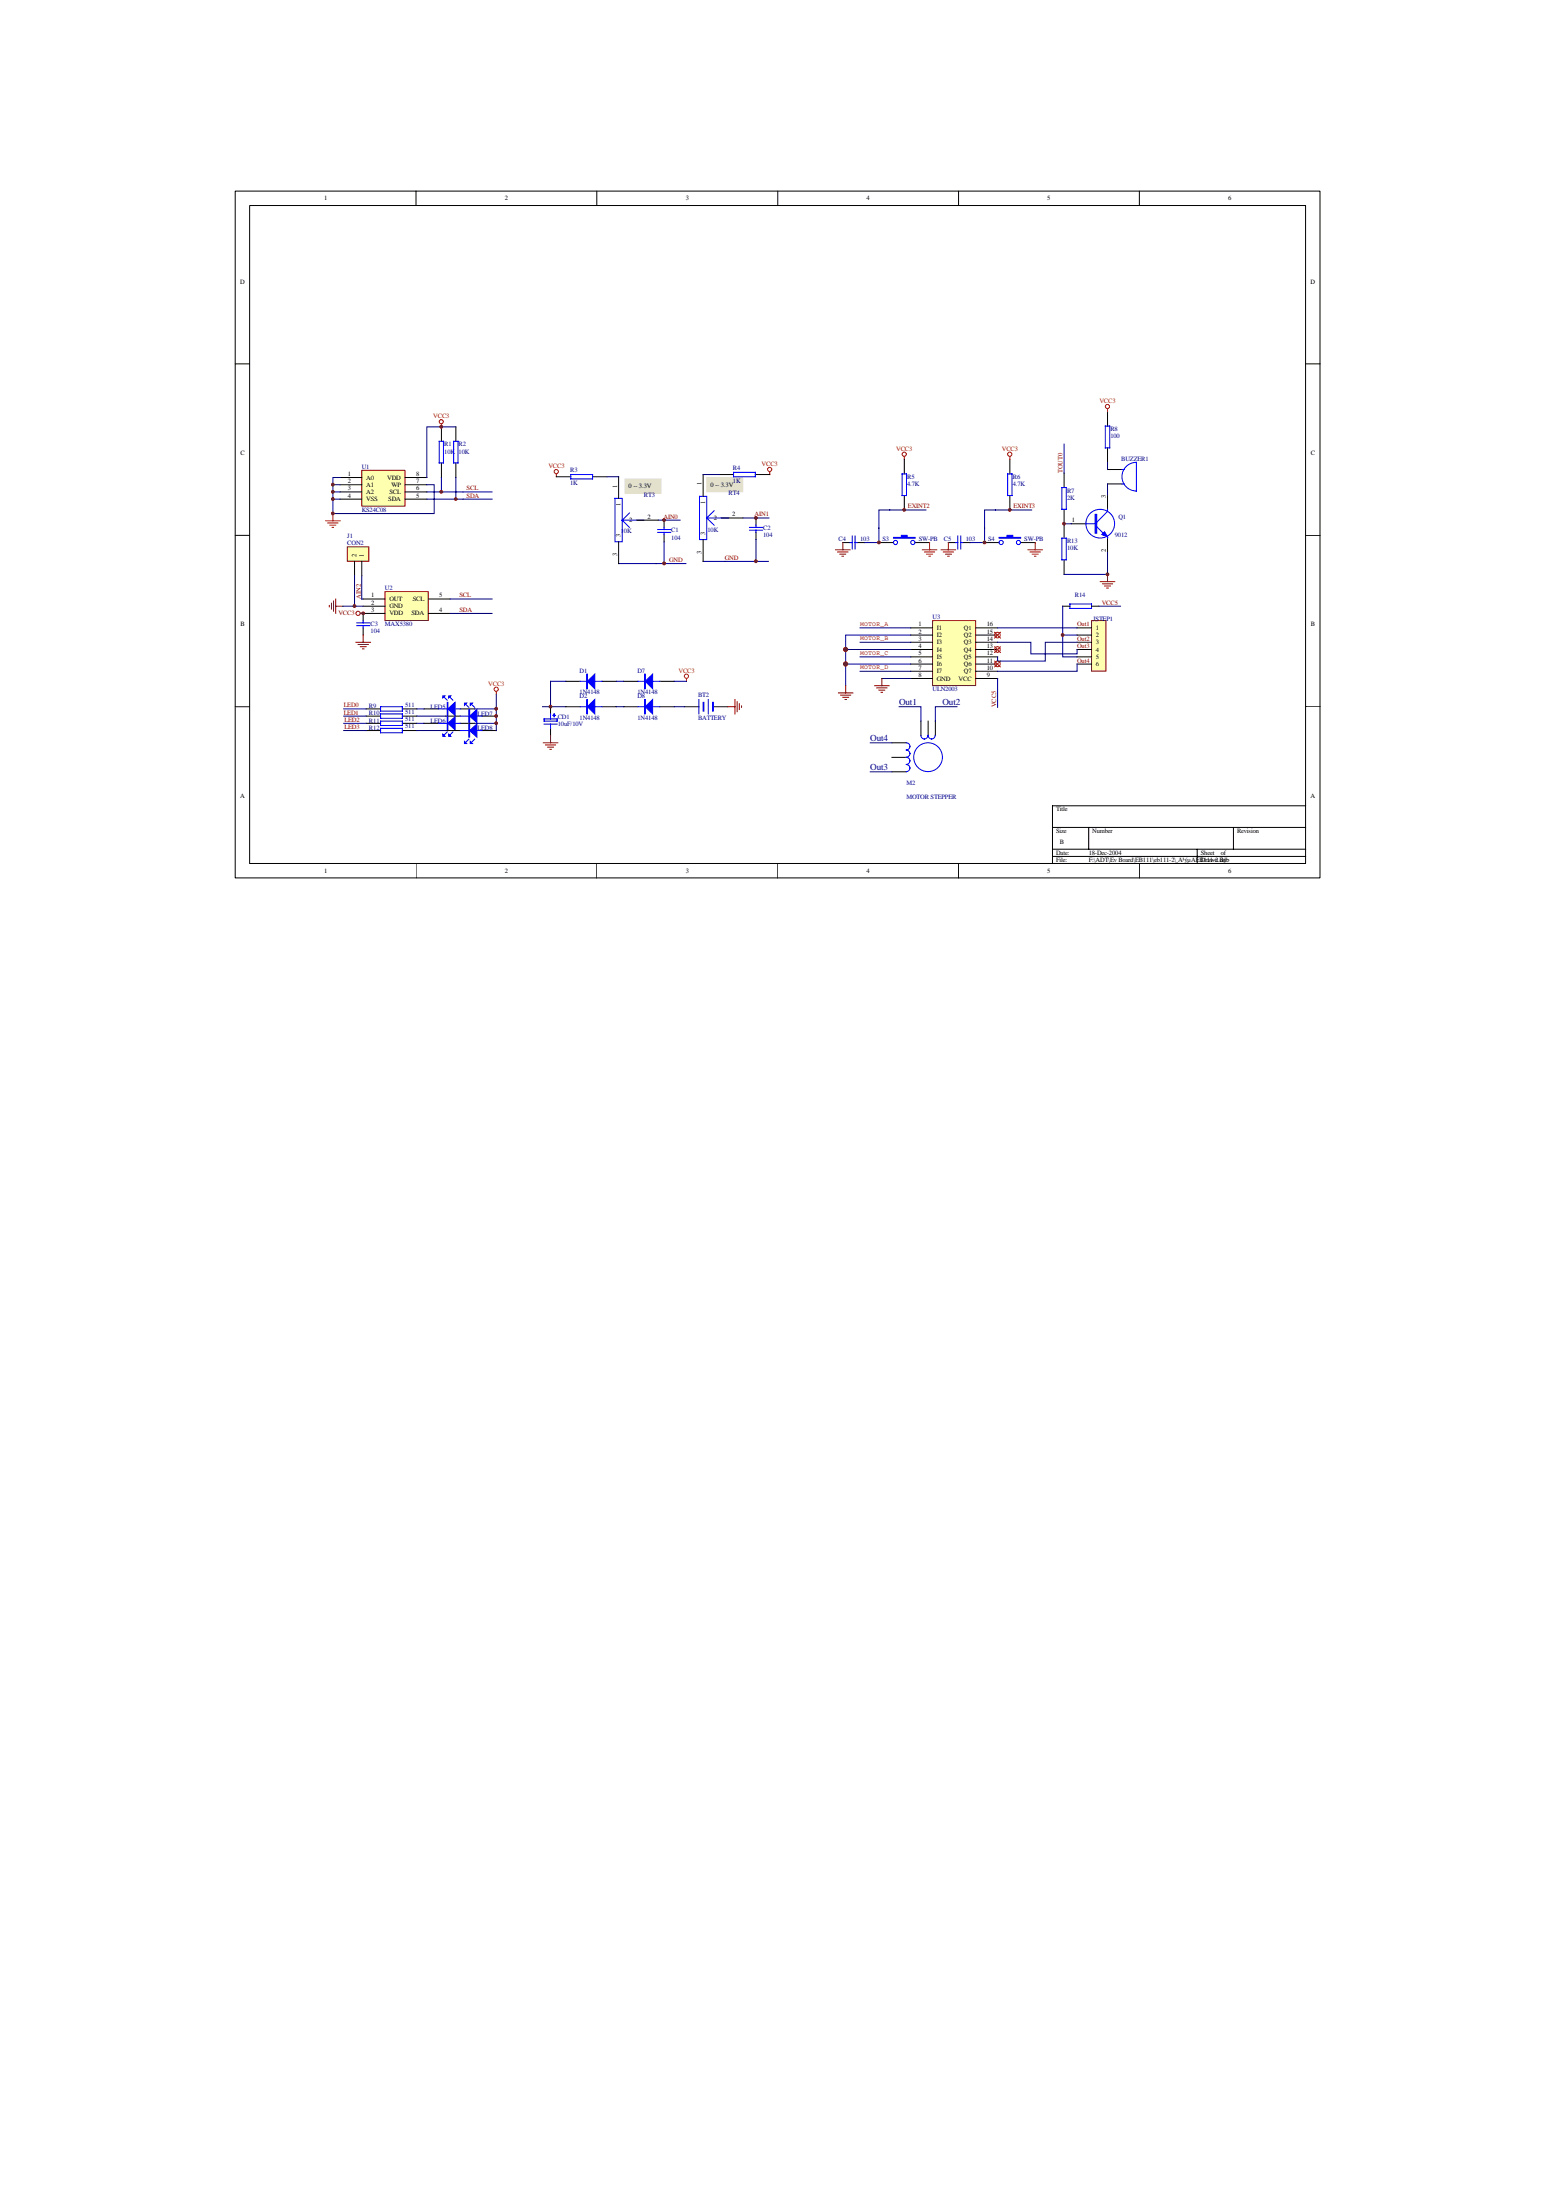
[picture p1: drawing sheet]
<svg xmlns="http://www.w3.org/2000/svg" width="210mm" height="297mm" viewBox="0 0 210 297" stroke-linecap="round" stroke-linejoin="round" font-family="sans-serif">
<g fill="none" stroke="#000" stroke-width=".13">
<path d="M31.7 25.8h146.5v92.7h-146.5zM33.7 27.7h142.5v88.9h-142.5zM56.2 25.8v1.9M80.6 25.8v1.9M105 25.8v1.9M129.4 25.8v1.9M153.8 25.8v1.9M31.7 49.1h2M176.3 49.1h1.9M31.7 72.3h2M176.3 72.3h1.9M31.7 95.4h2"/>
<path d="M176.3 95.4h1.9M56.2 116.6v2M80.6 116.6v2M105 116.6v2M129.4 116.6v2M142.1 111.7h34.2M142.1 114.7h34.2M142.1 115.6h34.2M147 111.7v3M153.8 116.6v2M161.6 114.7v1.9M166.5 111.7v3"/>
<path d="M176.3 108.8h-34.2v7.8"/>
</g>
<path d="M48.9 63.5h5.8v4.8h-5.8z" fill="#ffffb0"/>
<path d="M48.8 63.5h5.9v4.8h-5.9z" fill="none" stroke="#800000" stroke-width=".13"/>
<path d="M59.6 57.6v2M61.5 57.6v2M45.9 64.5h2.9M45.9 65.4h2.9M45.9 66.4h2.9M45.9 67.4h2.9M54.7 64.5h2.9M54.7 65.4h2.9M54.7 66.4h2.9M54.7 67.4h2.9M59.6 62.5v2M61.5 62.5v2" fill="none" stroke="#000" stroke-width=".13"/>
<path d="M59.3 59.6h.6v2.9h-.6zM61.2 59.6h.6v2.9h-.6z" fill="none" stroke="#00f" stroke-width=".13"/>
<path d="M61.5 57.6h-3.9v6.9M44.9 65.4h1M44.9 66.4h1M44.9 67.4h1M45.9 64.5h-1v4.8h13.7v-3.9h-1M57.6 66.4h8.8M57.6 67.4h8.8M59.6 64.5v1.9M61.5 64.5v2.9" fill="none" stroke="#000080" stroke-width=".13"/>
<path d="M44 70.3h1.9M44.2 70.6h1.4M44.5 70.9h.8M44.8 71.2h.2M44.9 69.3v1" fill="none" stroke="#f00" stroke-width=".13"/>
<g fill="none" stroke="#bf0000" stroke-width=".13">
<path d="M59.6 57.2v.4"/>
<circle cx="59.6" cy="56.9" r=".28"/>
</g>
<path d="M52 79.9h5.8v3.9h-5.8z" fill="#ffffb0"/>
<g fill="none" stroke="#800000" stroke-width=".13">
<path d="M52 79.9h5.8v3.9h-5.8zM44.4 81.7v.2M44.7 81.4v.8M45 81.2v1.3M45.3 80.9v1.9M45.3 81.9h1M48.6 82.8h.4"/>
<circle cx="48.3" cy="82.8" r=".29"/>
</g>
<path d="M49 82.8h3M49 81.9h3M49 80.9h3M57.8 82.8h2.9M57.8 80.9h2.9" fill="none" stroke="#000" stroke-width=".13"/>
<path d="M60.7 80.9h5.7M60.7 82.8h5.7" fill="none" stroke="#000080" stroke-width=".13"/>
<path d="M46.9 73.9h2.9v1.9h-2.9z" fill="#ffffb0"/>
<path d="M46.9 73.8h2.9v2h-2.9zM48 86.7h2M48.3 87h1.4M48.6 87.3h.8M48.9 87.6h.2M49 85.7v1" fill="none" stroke="#800000" stroke-width=".13"/>
<path d="M47.9 75.8v1.9M48.8 75.8v1.9M49 82.8v1M49 84.8v.9" fill="none" stroke="#000" stroke-width=".13"/>
<path d="M47.9 77.7v4.2M48.8 77.7v3.2h.2M83.5 76.1h5.1M88.9 70.2h2.9M46.3 81.9h2.7" fill="none" stroke="#000080" stroke-width=".13"/>
<path d="M48.2 84.1h1.7M48.2 84.5h1.7M49 83.8v.3M49 84.5v.3" fill="none" stroke="#00f" stroke-width=".13"/>
<g fill="none" stroke="#bf0000" stroke-width=".13">
<path d="M75.1 64v.4"/>
<circle cx="75.1" cy="63.7" r=".29"/>
</g>
<path d="M84.4 64.7h4.8v1.9h-4.8z" fill="#e3e0cc"/>
<path d="M84.4 64.7h4.8v1.9h-4.8z" fill="none" stroke="#e3e0cc" stroke-width=".13"/>
<g fill="none" stroke="#bf0000" stroke-width=".13">
<path d="M103.9 63.7v.4"/>
<circle cx="103.9" cy="63.4" r=".29"/>
</g>
<path d="M94.9 75.8h3" fill="none" stroke="#000080" stroke-width=".13"/>
<path d="M95.4 64.5h4.9v1.9h-4.9z" fill="#e3e0cc"/>
<path d="M95.4 64.5h4.9v1.9h-4.9z" fill="none" stroke="#e3e0cc" stroke-width=".13"/>
<g fill="none" stroke="#00f" stroke-width=".13">
<path d="M149.2 57.5h.6v3h-.6zM77 64.1h3v.6h-3zM83 67.3h1v5.9h-1zM84 70.2h2.9M84 70.2l1 1M85 69.3l-1 .9M88.8 71.9h1.7M88.8 71.5h1.7M89.6 71.2v.3M89.6 71.9v.3M94.4 67h1v5.9h-1zM95.4 69.9h2.9"/>
<path d="M95.4 69.9l1 1M96.4 69l-1 .9M99 63.8h3v.6h-3zM101.2 71.6h1.7M101.2 71.2h1.7M102 70.9v.3M102 71.6v.3M114.7 73.3h.3M115 72.4v1.7M115.4 73.3h.3M115.4 72.4v1.7M121.8 64h.6v2.9h-.6z"/>
<path d="M129 73.3h.3M129.3 72.4v1.7M129.7 73.3h.3M129.7 72.4v1.7M136 64h.6v2.9h-.6zM143.3 65.8h.6v3h-.6zM143.3 72.7h.6v2.9h-.6zM146.6 70.7h1.4M148 71.1l.9 .9M149.5 68.8v.2l-1.5 1.5M149.5 72.5v.2M151.4 65.3h.3"/>
<path d="M151.4 63.4h.3M153.4 66.3a1.94 1.94 0 0 1-2-1.9 1.94 1.94 0 0 1 2-2v3.9M51.4 95.4h2.9v.6h-2.9zM51.4 96.4h2.9v.6h-2.9zM51.4 97.4h2.9v.6h-2.9zM51.4 98.3h2.9v.6h-2.9zM59.2 95.7h2.9M59.2 97.7h2.9M60 94.1l.4 .4M60.4 98.8l-.4 .4M60.7 94.1l.4 .4M61.1 98.8l-.4 .4"/>
<path d="M62.1 96.7h2.9M62.1 98.6h2.9M62.9 95.1l.4 .4M63.3 99.8l-.4 .4M63.7 95.1l.4 .4M64.1 99.8l-.4 .4M73.4 97.1h1.8v.3h-1.8zM73.4 97.8h1.8M74.3 96.4v.7M74.3 97.8v.5M74.6 96.6h.4M74.8 96.4v.4"/>
<path d="M78.3 92h3M78.3 95.4h3M86.1 92h3M86.1 95.4h3M94.3 94.4v2M95.6 94.4v2M124.3 99.3a.48 .48 0 0 0 .5 .5 .48 .48 0 0 0 .5-.5M125.3 99.3a.48 .48 0 0 0 .5 .5 .48 .48 0 0 0 .4-.5M122.3 100.3a.49 .49 0 0 1 .5 .5 .49 .49 0 0 1-.5 .5 .49 .49 0 0 1 .5 .4 .49 .49 0 0 1-.5 .5 .49 .49 0 0 1 .5 .5 .49 .49 0 0 1-.5 .5M122.3 103.2a.48 .48 0 0 1 .5 .5 .48 .48 0 0 1-.5 .5"/>
<circle cx="120.9" cy="73.2" r=".28"/>
<circle cx="123.2" cy="73.2" r=".29"/>
<circle cx="135.1" cy="73.2" r=".29"/>
<circle cx="137.5" cy="73.2" r=".28"/>
<circle cx="148.5" cy="70.7" r="1.94"/>
<circle cx="125.3" cy="102.2" r="1.95"/>
</g>
<g fill="none" stroke="#000" stroke-width=".13">
<path d="M149.5 55.6v1.9M75.1 64.4h1.9M80 64.4h1.9M83.5 64.4v2.9M83.5 73.2v2.9M85.9 70.2h3M89.6 70.2v1M89.6 72.2v1M94.9 64.1v2.9M94.9 72.9v2.9M97.1 64.1h1.9M97.4 69.9h2.9"/>
<path d="M102 64.1h1.9M102 69.9v1M102 71.9v1M113.8 73.3h.9M115.7 73.3h1M118.6 73.3h2M122.1 62v2M122.1 66.9v2M123.5 73.3h2M128 73.3h1M130 73.3h1M132.9 73.3h2"/>
<path d="M136.3 62v2M136.3 66.9v2M137.8 73.3h1.9M143.6 63.9v1.9M143.6 68.8v3.9M143.6 75.6v2M144.6 70.7h2M149.5 63.4h1.9M149.5 65.3h1.9M149.5 60.5v1.9M149.5 66.8v2M149.5 72.7v1.9"/>
<path d="M49.4 95.7h2M49.4 96.7h2M49.4 97.7h2M49.4 98.6h2M54.3 95.7h2M54.3 96.7h2M54.3 97.7h2M54.3 98.6h2M57.2 95.7h2M57.2 97.7h2M60.2 96.7h1.9M60.2 98.6h1.9"/>
<path d="M62.1 95.7h2M62.1 97.7h2M65 96.7h2M65 98.6h2M74.3 95.4v1M74.3 98.3v1M76.4 95.4h1.9M76.4 92h1.9M81.3 95.4h1.9M81.3 92h1.9M84.2 95.4h1.9M84.2 92h1.9"/>
<path d="M89.1 95.4h1.9M89.1 92h1.9M92.4 95.4h1.9M96.3 95.4h1.9M124.3 97.4v1.9M125.3 97.4v1.9M126.3 97.4v1.9M120.4 100.3h2M120.4 102.3h2M120.4 104.2h2"/>
</g>
<g fill="none" stroke="#000080" stroke-width=".13">
<path d="M143.6 60v3.9M81.9 64.4h1.6M88.6 76.1h4M89.6 73.2v2.9M94.9 64.1h2.2M97.9 75.8h5.8M100.3 69.9h3.5M102 72.9v2.9M125 68.9h-6.4v4.4h-1.9M139.3 68.9h-6.4v4.4h-1.9M143.6 70.7h1M149.5 74.6v3h-5.9"/>
<path d="M149.5 62.4v1M149.5 65.3v1.5M46.4 95.7h3M46.4 97.7h3M46.4 96.7h3M46.4 98.6h3M56.3 95.7h.9M56.3 97.7h.9M56.3 96.7h3.9M56.3 98.6h3.9M64.1 95.7h2.9M64.1 97.7h2.9"/>
<path d="M67 93.7v4.9M73.2 95.4h3.2M76.4 92h-2.1v3.4M83.2 95.4h1M83.2 92h1M91 95.4h1.4M91 92h1.7M121.4 95.4h2.9v2M129.2 95.4h-2.9v2M117.5 100.3h2.9M117.5 104.2h2.9"/>
</g>
<g fill="#00f" stroke="#00f" stroke-width=".13">
<path d="M148.7 72.2l.4-.4 .4 .7z"/>
<path d="M79.3 92l1-1v2z"/>
<path d="M79.3 95.4l1-1v2z"/>
<path d="M87.1 95.4l1-1v2z"/>
<path d="M87.1 92l1-1v2z"/>
<path d="M60.5 95.7l.9-.9v1.8z"/>
<path d="M59.8 94h.3l-.3 .2z"/>
<path d="M60.6 94h.3l-.3 .2z"/>
<path d="M63.4 96.7l1-.9v1.8z"/>
<path d="M62.7 94.9h.3l-.3 .3z"/>
<path d="M63.5 94.9h.3l-.3 .3z"/>
<path d="M60.5 97.7l.9-.9v1.7z"/>
<path d="M59.8 99.1l.3 .3h-.3z"/>
<path d="M60.6 99.1l.3 .3h-.3z"/>
<path d="M63.4 98.6l1-.8v1.7z"/>
<path d="M62.7 100.1l.3 .3h-.3z"/>
<path d="M63.5 100.1l.3 .3h-.3z"/>
<path d="M147.8 69.4h.2v2.6h-.2z" fill-rule="evenodd"/>
<path d="M134.9 72.6h1v-.3h.8v.3h1.1v.1h-2.9z" fill-rule="evenodd"/>
<path d="M120.6 72.6h1.1v-.3h.7v.3h1.1v.1h-2.9z" fill-rule="evenodd"/>
<path d="M94.9 94.8h.1v1.2h-.1z" fill-rule="evenodd"/>
<path d="M96.2 94.8h.1v1.2h-.1z" fill-rule="evenodd"/>
<path d="M79.2 91h.1v2h-.1z" fill-rule="evenodd"/>
<path d="M79.2 94.4h.1v2h-.1z" fill-rule="evenodd"/>
<path d="M87 94.4h.1v2h-.1z" fill-rule="evenodd"/>
<path d="M87 91h.1v2h-.1z" fill-rule="evenodd"/>
<path d="M60.4 94.8h.1v1.8h-.1z" fill-rule="evenodd"/>
<path d="M63.3 95.8h.1v1.8h-.1z" fill-rule="evenodd"/>
<path d="M60.4 96.8h.1v1.7h-.1z" fill-rule="evenodd"/>
<path d="M63.3 97.8h.1v1.7h-.1z" fill-rule="evenodd"/>
</g>
<g fill="none" stroke="#800000" stroke-width=".13">
<path d="M112.8 74.2h1.9M113.1 74.5h1.3M113.4 74.8h.8M113.7 75.1h.2M113.8 73.3v.9M127 74.2h2M127.3 74.5h1.4M127.6 74.8h.8M127.9 75.1h.2M128 73.3v.9M148.5 78.5h2M148.8 78.8h1.4"/>
<path d="M149.1 79.1h.8M149.4 79.4h.2M149.5 77.6v.9M74.3 99.3v1M98.2 95.4h1M99.2 94.4v2M99.5 94.7v1.4M99.8 95v.8M100.1 95.3v.2M73.3 100.3h2M73.6 100.6h1.4M73.9 100.9h.8"/>
<path d="M74.2 101.2h.2"/>
</g>
<g fill="none" stroke="#f00" stroke-width=".13">
<path d="M149.5 55.2v.4M67 93.4v.3M92.7 91.6v.4"/>
<circle cx="149.5" cy="54.9" r=".28"/>
<circle cx="67" cy="93.1" r=".29"/>
<circle cx="92.7" cy="91.3" r=".29"/>
</g>
<g fill="none" stroke="#bf0000" stroke-width=".13">
<path d="M122.1 61.6v.4M124.5 74.2h1.9M124.8 74.5h1.4M125.1 74.8h.8M125.4 75.1h.2M125.5 73.3v.9M136.3 61.6v.4M138.8 74.2h1.9M139 74.5h1.4M139.3 74.8h.8M139.6 75.1h.2M139.7 73.3v.9"/>
<circle cx="122.1" cy="61.3" r=".29"/>
<circle cx="136.3" cy="61.3" r=".29"/>
</g>
<g fill="#800000" stroke="#800000" stroke-width=".13">
<path d="M44.8 69.2h.3v.3h-.3z" fill-rule="evenodd"/>
<path d="M44.8 65.3h.3v.3h-.3z" fill-rule="evenodd"/>
<path d="M44.8 66.3h.3v.2h-.3z" fill-rule="evenodd"/>
<path d="M44.8 67.2h.3v.3h-.3z" fill-rule="evenodd"/>
<path d="M61.4 67.2h.2v.3h-.2z" fill-rule="evenodd"/>
<path d="M47.7 81.7h.3v.3h-.3z" fill-rule="evenodd"/>
<path d="M101.9 69.8h.3v.2h-.3z" fill-rule="evenodd"/>
<path d="M101.9 75.6h.3v.3h-.3z" fill-rule="evenodd"/>
<path d="M143.5 70.6h.3v.2h-.3z" fill-rule="evenodd"/>
<path d="M149.4 77.4h.2v.3h-.2z" fill-rule="evenodd"/>
<path d="M132.8 73.1h.2v.3h-.2z" fill-rule="evenodd"/>
<path d="M136.2 68.7h.2v.3h-.2z" fill-rule="evenodd"/>
<path d="M121.9 68.7h.3v.3h-.3z" fill-rule="evenodd"/>
<path d="M66.8 96.5h.3v.3h-.3z" fill-rule="evenodd"/>
<path d="M66.8 95.6h.3v.2h-.3z" fill-rule="evenodd"/>
<path d="M66.8 97.5h.3v.3h-.3z" fill-rule="evenodd"/>
<circle cx="59.6" cy="57.6" r=".18"/>
<circle cx="59.6" cy="66.4" r=".18"/>
<circle cx="49" cy="82.8" r=".18"/>
<circle cx="89.6" cy="70.2" r=".18"/>
<circle cx="89.6" cy="76.1" r=".19"/>
<circle cx="118.6" cy="73.3" r=".18"/>
</g>
<path d="M125.9 83.8h5.8v8.8h-5.8z" fill="#ffffb0"/>
<path d="M125.9 83.8h5.8v8.8h-5.8z" fill="none" stroke="#800000" stroke-width=".13"/>
<g fill="none" stroke="#000" stroke-width=".13">
<path d="M122.9 84.8h3M122.9 85.7h3M122.9 86.7h3M122.9 87.7h3M122.9 88.7h3M122.9 89.7h3M122.9 90.6h3M122.9 91.6h3M131.7 84.8h3M131.7 85.7h3M131.7 86.7h3M131.7 87.7h3"/>
<path d="M131.7 88.7h3M131.7 89.7h3M131.7 90.6h3M131.7 91.6h3M143.4 81.9h1M147.3 81.9h1"/>
</g>
<path d="M116.1 90.6h6.8M116.1 88.7h6.8M116.1 86.7h6.8M116.1 84.8h6.8M119 91.6h3.9M134.7 91.6v3.9M143.4 81.9v3.8h2" fill="none" stroke="#000080" stroke-width=".13"/>
<path d="M144.4 81.6h2.9v.5h-2.9z" fill="none" stroke="#00f" stroke-width=".13"/>
<path d="M147.4 83.8h1.9v6.8h-1.9z" fill="#ffffb0"/>
<path d="M113.2 93.6h1.9M113.5 93.9h1.3M113.8 94.1h.8M114.1 94.4h.2M114.2 92.6v1M118.1 92.6h1.9M118.3 92.9h1.4M118.6 93.2h.8M118.9 93.5h.2M119 91.6v1M147.3 83.8h2v6.8h-2z" fill="none" stroke="#800000" stroke-width=".13"/>
<path d="M145.4 84.8h1.9M145.4 85.7h1.9M145.4 86.7h1.9M145.4 87.7h1.9M145.4 88.7h1.9M145.4 89.7h1.9" fill="none" stroke="#000" stroke-width=".13"/>
<path d="M114.2 87.7h8.7M114.2 89.7h8.7M122.9 85.7h-8.7v6.9M134.7 86.7h4.4v1.6h6.3v-.6M134.7 84.8h10.7M143.4 85.7v3h2M145.4 89.7v.9h-10.7M145.4 86.7h-4.3v2.6h-6.4v-.6M148.3 81.9h3" fill="none" stroke="#000080" stroke-width=".13"/>
<g fill="#800000" stroke="#800000" stroke-width=".13">
<path d="M143.3 85.6h.3v.3h-.3z" fill-rule="evenodd"/>
<path d="M74.2 95.3h.2v.2h-.2z" fill-rule="evenodd"/>
<circle cx="114.1" cy="87.7" r=".28"/>
<circle cx="114.1" cy="89.6" r=".29"/>
</g>
<g fill="none" stroke="#f00" stroke-width=".13">
<path d="M134.3 89.3l.7 .7M134.3 87.3l.7 .8M134.3 85.4l.7 .7M135 89.3l-.7 .7M135 87.3l-.7 .8M135 85.4l-.7 .7"/>
<circle cx="134.6" cy="85.7" r=".38"/>
<circle cx="134.6" cy="89.6" r=".38"/>
<circle cx="134.6" cy="87.7" r=".38"/>
</g>
<g font-size="1.2" fill="#000080">
<text x="121.4" y="95.1">Out1</text>
<text x="127.2" y="95.1">Out2</text>
<text x="117.5" y="100">Out4</text>
<text x="117.5" y="103.9">Out3</text>
</g>
<g font-size=".9">
<text x="43.8" y="27.1">1</text>
<text x="68.2" y="27.1">2</text>
<text x="92.6" y="27.1">3</text>
<text x="117" y="27.1">4</text>
<text x="141.4" y="27.1">5</text>
<text x="165.8" y="27.1">6</text>
<text x="32.4" y="38.3">D</text>
<text x="176.9" y="38.3">D</text>
<text x="32.4" y="61.4">C</text>
<text x="46.9" y="64.3">1</text>
<text x="46.9" y="65.2">2</text>
<text x="49.4" y="64.7">A0</text>
<text x="49.4" y="65.7">A1</text>
<text x="52.3" y="64.7">VDD</text>
<text x="52.8" y="65.7">WP</text>
<text x="56.2" y="64.3">8</text>
<text x="56.2" y="65.2">7</text>
<text x="83.3" y="65.8" transform="rotate(-90 83.3 65.8)">1</text>
<text x="84.9" y="65.9">0 -- 3.3V</text>
<text x="94.7" y="65.5" transform="rotate(-90 94.7 65.5)">1</text>
<text x="95.9" y="65.7">0 -- 3.3V</text>
<text x="176.9" y="61.4">C</text>
<text x="46.9" y="66.2">3</text>
<text x="46.9" y="67.2">4</text>
<text x="49.4" y="66.7">A2</text>
<text x="49.4" y="67.7">VSS</text>
<text x="52.4" y="67.7">SDA</text>
<text x="52.6" y="66.7">SCL</text>
<text x="56.2" y="66.2">6</text>
<text x="56.2" y="67.2">5</text>
<text x="83.8" y="68.3" transform="rotate(-90 83.8 68.3)">1</text>
<text x="84.9" y="70.5">2</text>
<text x="87.4" y="70">2</text>
<text x="95.2" y="68" transform="rotate(-90 95.2 68)">1</text>
<text x="96.4" y="70.2">2</text>
<text x="98.8" y="69.7">2</text>
<text x="144.7" y="70.5">1</text>
<text x="149.3" y="67.3" transform="rotate(-90 149.3 67.3)">3</text>
<text x="48.1" y="75.2" transform="rotate(-90 48.1 75.2)">2</text>
<text x="49.1" y="75.2" transform="rotate(-90 49.1 75.2)">1</text>
<text x="83.3" y="75.1" transform="rotate(-90 83.3 75.1)">3</text>
<text x="83.8" y="72.6" transform="rotate(-90 83.8 72.6)">3</text>
<text x="94.7" y="74.8" transform="rotate(-90 94.7 74.8)">3</text>
<text x="95.2" y="72.3" transform="rotate(-90 95.2 72.3)">3</text>
<text x="149.3" y="74.6" transform="rotate(-90 149.3 74.6)">2</text>
<text x="50.1" y="82.6">3</text>
<text x="50.1" y="81.6">2</text>
<text x="50.1" y="80.7">1</text>
<text x="52.6" y="83.1">VDD</text>
<text x="52.6" y="82.1">GND</text>
<text x="52.6" y="81.2">OUT</text>
<text x="55.5" y="83.1">SDA</text>
<text x="55.7" y="81.2">SCL</text>
<text x="59.3" y="80.7">5</text>
<text x="59.3" y="82.6">4</text>
<text x="32.4" y="84.6">B</text>
<text x="124" y="84.6">1</text>
<text x="124" y="85.5">2</text>
<text x="124" y="86.5">3</text>
<text x="124" y="87.5">4</text>
<text x="124" y="88.5">5</text>
<text x="124" y="89.5">6</text>
<text x="126.4" y="85">I1</text>
<text x="126.4" y="86">I2</text>
<text x="126.4" y="87">I3</text>
<text x="126.4" y="88">I4</text>
<text x="126.4" y="89">I5</text>
<text x="126.4" y="89.9">I6</text>
<text x="130.1" y="85">Q1</text>
<text x="130.1" y="86">Q2</text>
<text x="130.1" y="87">Q3</text>
<text x="130.1" y="88">Q4</text>
<text x="130.1" y="89">Q5</text>
<text x="130.1" y="89.9">Q6</text>
<text x="133.2" y="84.6">16</text>
<text x="133.2" y="85.5">15</text>
<text x="133.2" y="86.5">14</text>
<text x="133.2" y="87.5">13</text>
<text x="133.2" y="88.5">12</text>
<text x="133.2" y="89.5">11</text>
<text x="147.9" y="85">1</text>
<text x="147.9" y="86">2</text>
<text x="147.9" y="87">3</text>
<text x="147.9" y="88">4</text>
<text x="147.9" y="89">5</text>
<text x="147.9" y="89.9">6</text>
<text x="177" y="84.6">B</text>
<text x="124" y="90.4">7</text>
<text x="124" y="91.4">8</text>
<text x="126.4" y="90.9">I7</text>
<text x="126.4" y="91.9">GND</text>
<text x="129.4" y="91.9">VCC</text>
<text x="130.1" y="90.9">Q7</text>
<text x="133.2" y="91.4">9</text>
<text x="133.2" y="90.4">10</text>
<text x="32.4" y="107.7">A</text>
<text x="176.9" y="107.7">A</text>
<text x="142.6" y="109.6">Title</text>
<text x="142.6" y="112.5">Size</text>
<text x="143" y="113.9">B</text>
<text x="147.4" y="112.5">Number</text>
<text x="167" y="112.5">Revision</text>
<text x="43.8" y="117.9">1</text>
<text x="68.2" y="117.9">2</text>
<text x="92.6" y="117.9">3</text>
<text x="117" y="117.9">4</text>
<text x="141.4" y="117.9">5</text>
<text x="142.6" y="115.4">Date:</text>
<text x="142.6" y="116.4">File:</text>
<text x="147" y="115.4">18-Dec-2004</text>
<text x="147" y="116.4">F:\ADT\Ev Board\EB111\eb111-2\¸Ä¹ýµÄEB111-2.By:</text>
<text x="162.1" y="116.4">Drawn ddb</text>
<text x="162.1" y="115.4">Sheet</text>
<text x="164.8" y="115.4">of</text>
<text x="165.8" y="117.9">6</text>
</g>
<g font-size=".9" fill="#bf0000">
<text x="58.5" y="56.5">VCC3</text>
<text x="74" y="63.2">VCC3</text>
<text x="102.8" y="62.9">VCC3</text>
<text x="121" y="60.8">VCC3</text>
<text x="135.2" y="60.8">VCC3</text>
</g>
<g font-size=".9" fill="#f00">
<text x="148.4" y="54.4">VCC3</text>
<text x="65.9" y="92.6">VCC3</text>
<text x="91.6" y="90.8">VCC3</text>
</g>
<g font-size=".9" fill="#000080">
<text x="149.9" y="58.2">R8</text>
<text x="149.9" y="59.2">100</text>
<text x="48.8" y="63.3">U1</text>
<text x="60" y="60.3">R1</text>
<text x="60" y="61.2">10K</text>
<text x="61.9" y="60.3">R2</text>
<text x="61.9" y="61.2">10K</text>
<text x="77" y="63.8">R3</text>
<text x="77" y="65.5">1K</text>
<text x="98.9" y="63.5">R4</text>
<text x="98.9" y="65.2">1K</text>
<text x="122.4" y="64.6">R5</text>
<text x="122.4" y="65.6">4.7K</text>
<text x="136.7" y="64.6">R6</text>
<text x="136.7" y="65.6">4.7K</text>
<text x="151.4" y="62.2">BUZZER1</text>
<text x="48.8" y="69.1">KS24C08</text>
<text x="83.8" y="72">10K</text>
<text x="86.9" y="67.1">RT3</text>
<text x="90.6" y="71.9">C1</text>
<text x="95.5" y="71.9">10K</text>
<text x="98.3" y="66.8">RT4</text>
<text x="103" y="71.6">C2</text>
<text x="144" y="66.5">R7</text>
<text x="144" y="67.5">2K</text>
<text x="151" y="70">Q1</text>
<text x="46.9" y="72.6">J1</text>
<text x="46.9" y="73.6">CON2</text>
<text x="90.6" y="72.9">104</text>
<text x="103" y="72.6">104</text>
<text x="113.2" y="73">C4</text>
<text x="116.1" y="73">103</text>
<text x="119.1" y="73">S3</text>
<text x="124" y="73">SW-PB</text>
<text x="127.4" y="73">C5</text>
<text x="130.4" y="73">103</text>
<text x="133.4" y="73">S4</text>
<text x="138.3" y="73">SW-PB</text>
<text x="144" y="73.3">R13</text>
<text x="144" y="74.3">10K</text>
<text x="150.5" y="72.5">9012</text>
<text x="52" y="79.7">U2</text>
<text x="125.9" y="83.6">U3</text>
<text x="145.1" y="80.6">R14</text>
<text x="147.6" y="83.9">JSTE</text>
<text x="149.4" y="83.9">P1</text>
<text x="50" y="84.5">C3</text>
<text x="50" y="85.4">104</text>
<text x="52" y="84.6">MAX5380</text>
<text x="49.8" y="95.6">R9</text>
<text x="54.7" y="95.4">511</text>
<text x="58.1" y="95.7">LED5</text>
<text x="78.2" y="90.8">D1</text>
<text x="78.2" y="93.7">1N4148</text>
<text x="78.2" y="94.2">D2</text>
<text x="86" y="94.2">D8</text>
<text x="86" y="90.8">D7</text>
<text x="86" y="93.7">1N4148</text>
<text x="94.2" y="94.1">BT2</text>
<text x="125.9" y="93.3">ULN2003</text>
<text x="49.8" y="96.6">R10</text>
<text x="49.8" y="97.6">R11</text>
<text x="49.8" y="98.5">R12</text>
<text x="54.7" y="96.4">511</text>
<text x="54.7" y="97.3">511</text>
<text x="54.7" y="98.3">511</text>
<text x="58.1" y="97.6">LED6</text>
<text x="64.5" y="96.7">LED7</text>
<text x="64.5" y="98.5">LED8</text>
<text x="75.3" y="97">CD1</text>
<text x="75.3" y="98">10uF/10V</text>
<text x="78.2" y="97.2">1N4148</text>
<text x="86" y="97.2">1N4148</text>
<text x="94.2" y="97.3">BATTERY</text>
<text x="122.4" y="105.9">M2</text>
<text x="122.4" y="107.9">MOTOR STEPPER</text>
</g>
<g font-size=".9" fill="#800000">
<text x="143.4" y="63.9" transform="rotate(-90 143.4 63.9)">TOUT0</text>
<text x="63" y="66.2">SCL</text>
<text x="63" y="67.2">SDA</text>
<text x="89.6" y="70">AIN0</text>
<text x="101.9" y="69.7">AIN1</text>
<text x="122.6" y="68.6">EXINT2</text>
<text x="136.8" y="68.6">EXINT3</text>
<text x="90.3" y="75.9">GND</text>
<text x="97.9" y="75.6">GND</text>
<text x="45.7" y="83.1">VCC3</text>
<text x="48.7" y="80.9" transform="rotate(-90 48.7 80.9)">AIN2</text>
<text x="62" y="80.7">SCL</text>
<text x="62" y="82.6">SDA</text>
<text x="148.7" y="81.6">VCC5</text>
<text x="116.1" y="84.5">MOTOR_A</text>
<text x="116.1" y="86.5">MOTOR_B</text>
<text x="116.1" y="88.4">MOTOR_C</text>
<text x="145.4" y="84.6">Out1</text>
<text x="145.4" y="86.5">Out2</text>
<text x="145.4" y="89.5">Out4</text>
<text x="145.4" y="87.5">Out3</text>
<text x="46.4" y="95.5">LED0</text>
<text x="116.1" y="90.4">MOTOR_D</text>
<text x="134.5" y="95.5" transform="rotate(-90 134.5 95.5)">VCC5</text>
<text x="46.4" y="96.5">LED1</text>
<text x="46.5" y="97.5">LED2</text>
<text x="46.5" y="98.4">LED3</text>
</g>
</svg>
